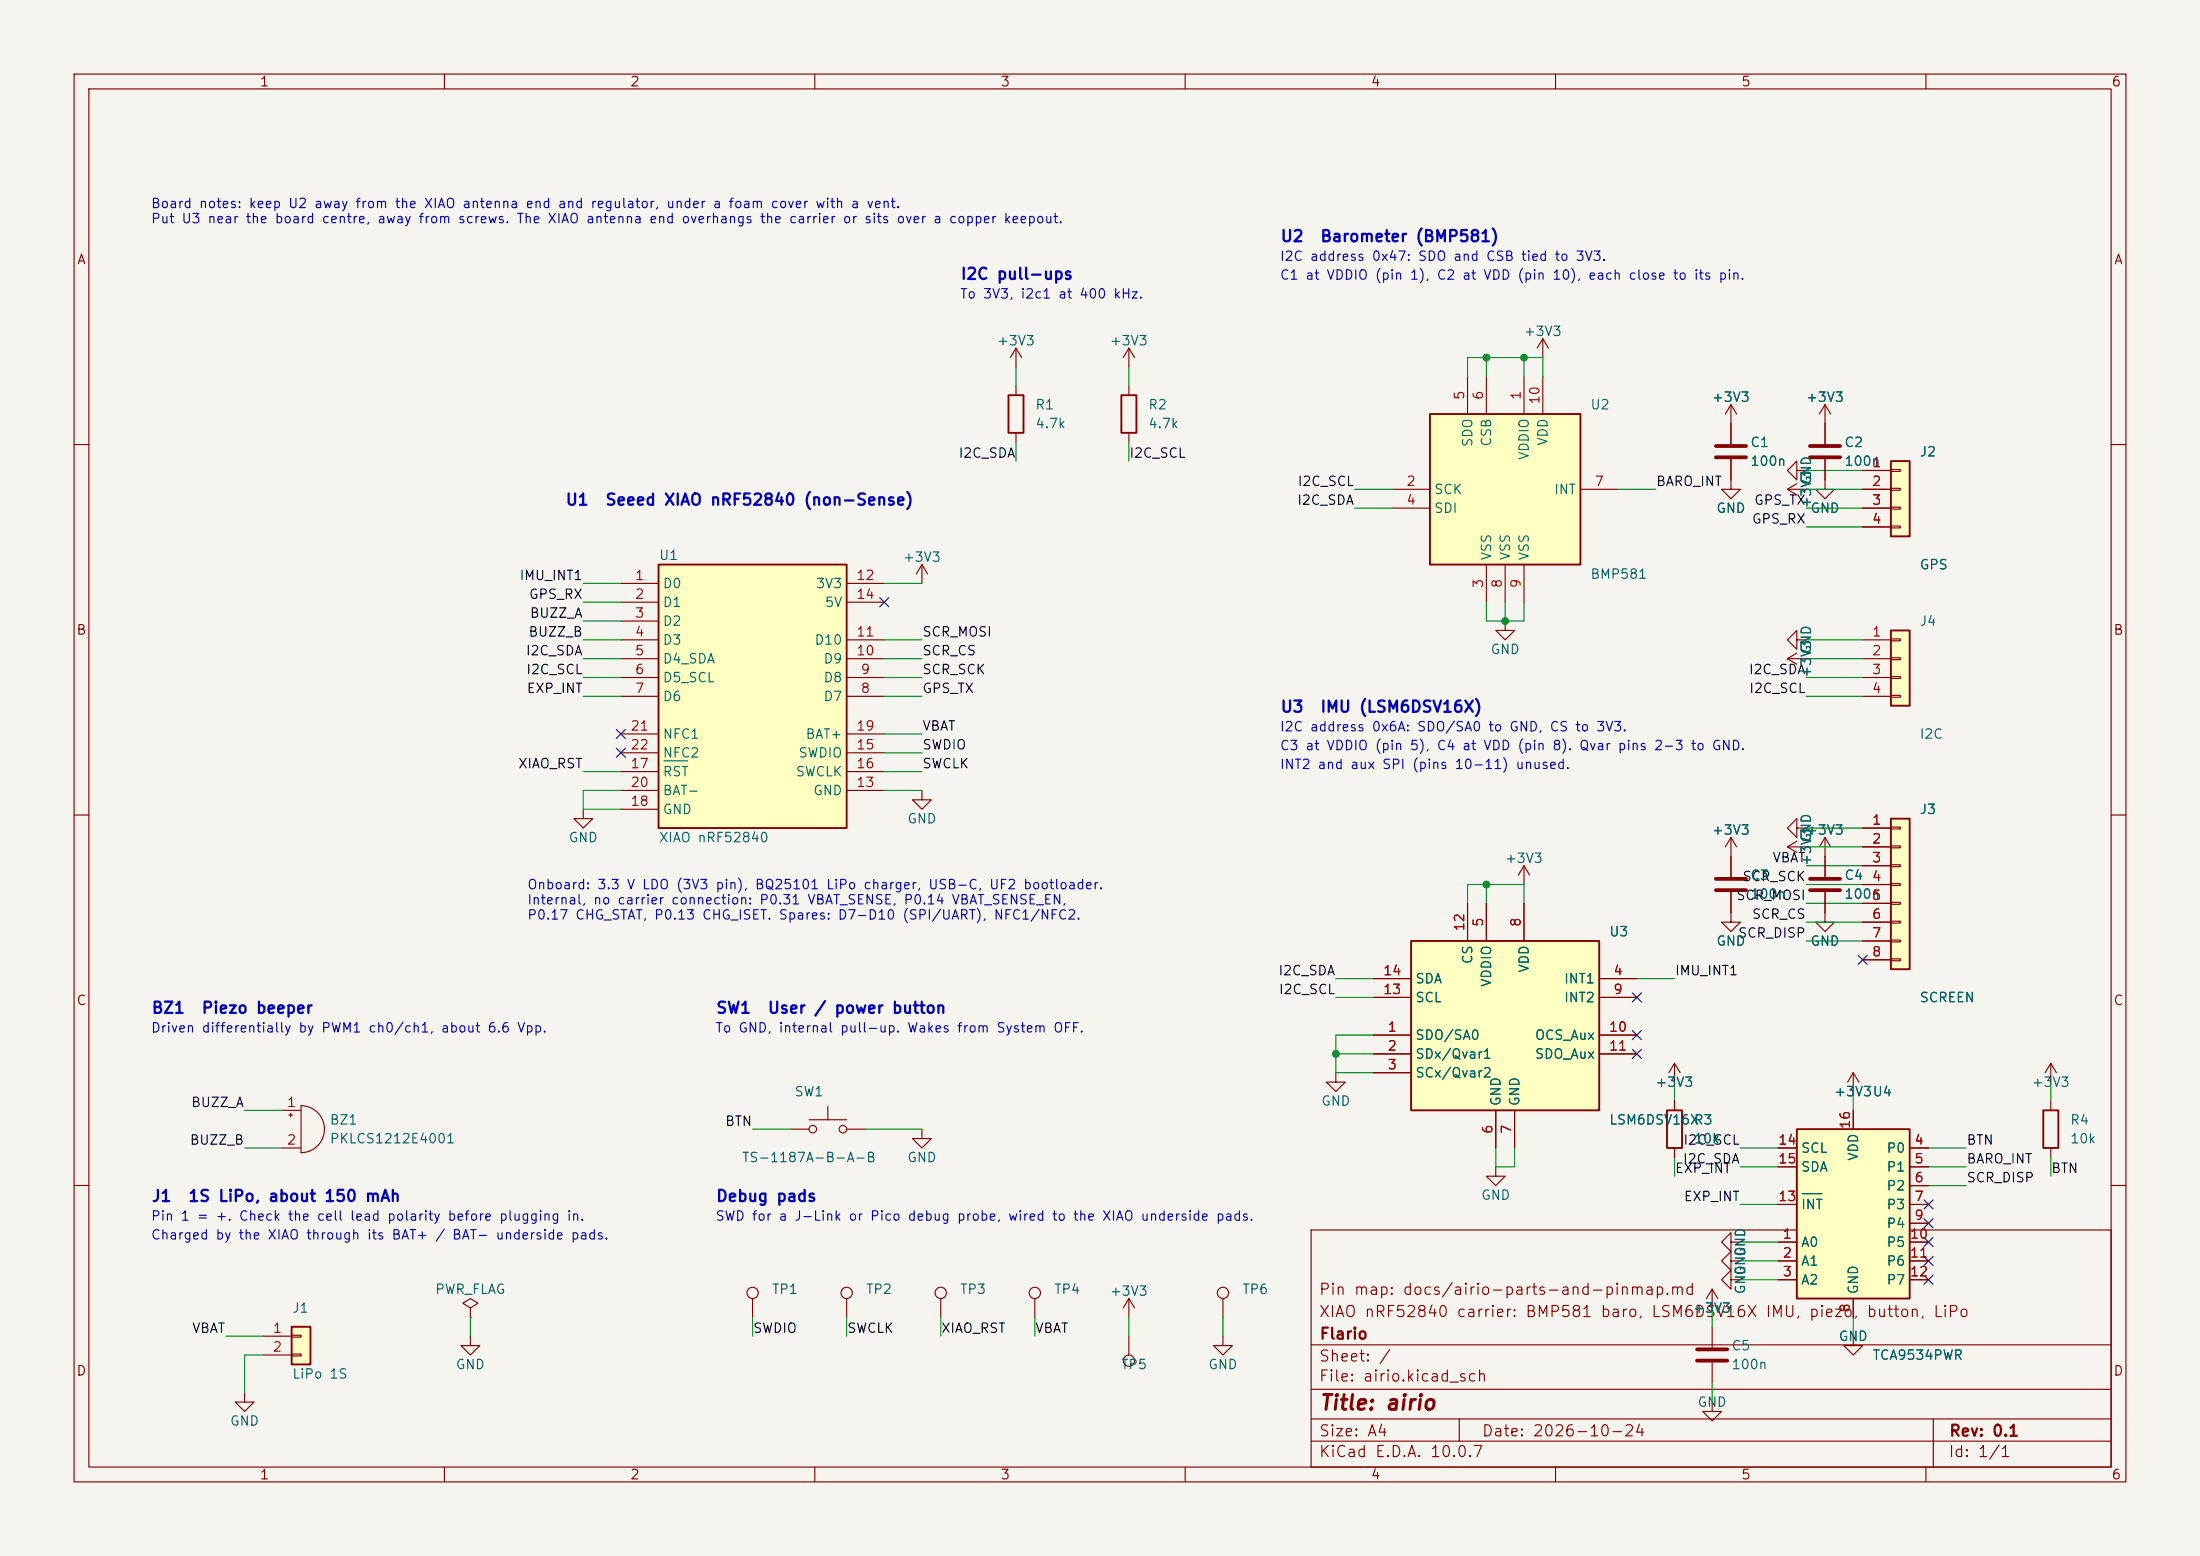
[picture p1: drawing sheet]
<svg xmlns="http://www.w3.org/2000/svg" width="297mm" height="210mm" viewBox="0 0 297 210" stroke-linecap="round" stroke-linejoin="round" font-family="sans-serif">
<path d="M0 0h297v210h-297z" fill="#f5f4ef" stroke="#f5f4ef" stroke-width=".14"/>
<g fill="none" stroke="#840000" stroke-width=".15">
<path d="M10 10h277v190h-277zM12 12h273v186h-273zM60 10v2M110 10v2M160 10v2M210 10v2M260 10v2M246.4 57.2v2.7M10 60h2M246.4 62v2.8M285 60h2M203.2 83.8v1.3h1.3l-1.3 1.3-1.3-1.3h1.3"/>
<path d="M10 110h2M285 110h2M10 160h2M177 166h108v32h-108zM233.7 167.6v-1.2l-1.3 1.2 1.3 1.3v-1.3h1.2M285 160h2M33 188v1.2h1.3l-1.3 1.3-1.3-1.3h1.3M60 198v2M110 198v2M160 198v2M177 194.5h108M177 191.5h108"/>
<path d="M177 187.5h108M177 181.5h108M197 191.5v3M210 198v2M260 198v2M261 191.5v6.5"/>
</g>
<path d="M244.3 60.2h4.1M244.3 61.7h4.1" fill="none" stroke="#840000" stroke-width=".51"/>
<path d="M255.3 62.2h2.5v10.2h-2.5z" fill="#ffffc2"/>
<path d="M255.3 62.2h2.5v10.2h-2.5z" fill="none" stroke="#840000" stroke-width=".25"/>
<path d="M251.5 63.5h3.8M251.5 66h3.8M251.5 68.6h3.8M251.5 71.1h3.8M255.3 63.4h1.2v.2h-1.2zM255.3 65.9h1.2v.3h-1.2zM255.3 68.5h1.2v.2h-1.2zM255.3 71h1.2v.2h-1.2zM233.7 115.6v2.8M233.7 120.4v2.8" fill="none" stroke="#840000" stroke-width=".15"/>
<path d="M231.6 118.6h4.1M231.6 120.1h4.1" fill="none" stroke="#840000" stroke-width=".51"/>
<path d="M190.5 127h25.4v22.9h-25.4z" fill="#ffffc2"/>
<path d="M136.1 53.3h2.1v5.1h-2.1zM151.4 53.3h2v5.1h-2zM190.5 127h25.4v22.9h-25.4zM225 149.9h2.1v5h-2.1z" fill="none" stroke="#840000" stroke-width=".25"/>
<g fill="none" stroke="#840000" stroke-width=".15">
<path d="M137.2 47l-.8 1.3M137.2 47l.7 1.3M137.2 47v2.5M137.2 52.1v1.2M137.2 58.4v1.3M152.4 47v2.5M152.4 52.1v1.2M152.4 58.4v1.3M152.4 47l-.8 1.3M152.4 47l.8 1.3M124.5 76.2l-.8 1.3M124.5 76.2l.7 1.3"/>
<path d="M124.5 76.2v2.5M233.7 113l-.8 1.3M233.7 113l.7 1.3M233.7 113v2.6M242.6 111.8v-1.3l-1.3 1.3 1.3 1.2v-1.2h1.2M246.4 113l-.8 1.3M246.4 113l.7 1.3M246.4 113v2.6M185.4 139.7h5.1M185.4 132.1h5.1M185.4 134.6h5.1M198.1 121.9v5.1"/>
<path d="M200.7 121.9v5.1M205.7 121.9v5.1M215.9 139.7h5.1M215.9 132.1h5.1M215.9 134.6h5.1M246.4 123.2v1.3h1.2l-1.2 1.2-1.3-1.2h1.3M185.4 142.2h5.1M185.4 144.8h5.1M201.9 149.9v5M204.5 149.9v5M215.9 142.2h5.1M226.1 143.5l-.8 1.3"/>
<path d="M226.1 143.5l.7 1.3M226.1 143.5v2.6M226.1 148.6v1.3M226.1 154.9v1.3"/>
</g>
<path d="M255.3 110.5h2.5v20.3h-2.5z" fill="#ffffc2"/>
<path d="M255.3 110.5h2.5v20.3h-2.5zM275.8 149.9h2.1v5h-2.1z" fill="none" stroke="#840000" stroke-width=".25"/>
<g fill="none" stroke="#840000" stroke-width=".15">
<path d="M246.4 115.6v2.8M251.5 111.8h3.8M251.5 114.3h3.8M251.5 116.8h3.8M251.5 119.4h3.8M255.3 111.6h1.2v.3h-1.2zM255.3 114.2h1.2v.2h-1.2zM255.3 116.7h1.2v.3h-1.2zM255.3 119.3h1.2v.2h-1.2zM246.4 120.4v2.8M251.5 121.9h3.8M251.5 124.5h3.8"/>
<path d="M251.5 127h3.8M251.5 129.5h3.8M255.3 121.8h1.2v.2h-1.2zM255.3 124.3h1.2v.3h-1.2zM255.3 126.9h1.2v.2h-1.2zM255.3 129.4h1.2v.3h-1.2zM124.5 152.4v1.3h1.2l-1.2 1.2-1.3-1.2h1.3M201.9 157.5v1.3h1.3l-1.3 1.2-1.2-1.2h1.2M250.2 144.8l-.8 1.3M250.2 144.8l.8 1.3M250.2 144.8v2.5M276.9 143.5v2.6"/>
<path d="M276.9 148.6v1.3M276.9 154.9v1.3M276.9 143.5l-.8 1.3M276.9 143.5l.7 1.3"/>
</g>
<path d="M244.3 118.6h4.1M244.3 120.1h4.1" fill="none" stroke="#840000" stroke-width=".51"/>
<path d="M88.9 76.2h25.4v35.6h-25.4z" fill="#ffffc2"/>
<path d="M88.9 76.2h25.4v35.6h-25.4z" fill="none" stroke="#840000" stroke-width=".25"/>
<g fill="none" stroke="#840000" stroke-width=".15">
<path d="M208.3 45.7l-.8 1.3M208.3 45.7l.7 1.3M208.3 45.7v2.6M83.8 78.7h5.1M114.3 78.7h5.1M83.8 81.3h5.1M83.8 83.8h5.1M83.8 86.4h5.1M83.8 88.9h5.1M83.8 91.4h5.1M83.8 94h5.1M83.8 99.1h5.1"/>
<path d="M114.3 81.3h5.1M114.3 86.4h5.1M114.3 88.9h5.1M114.3 91.4h5.1M114.3 94h5.1M114.3 99.1h5.1M83.8 106.7h5.1M83.8 101.6h5.1M83.8 104.1h5.1M83.8 109.2h5.1M114.3 106.7h5.1M114.3 101.6h5.1"/>
<path d="M114.3 104.1h5.1M205.7 116.8l-.7 1.3M205.7 116.8l.8 1.3M205.7 116.8v2.6M165.1 175.3v2.5M165.1 180.3v1.3h1.3l-1.3 1.3-1.3-1.3h1.3"/>
<circle cx="165.1" cy="174.5" r=".76"/>
</g>
<path d="M89.6 102.7h3.2" fill="none" stroke="#006464" stroke-width=".15"/>
<path d="M255.3 85.1h2.5v10.2h-2.5z" fill="#ffffc2"/>
<path d="M255.3 85.1h2.5v10.2h-2.5z" fill="none" stroke="#840000" stroke-width=".25"/>
<path d="M251.5 86.4h3.8M251.5 88.9h3.8M251.5 91.4h3.8M251.5 94h3.8M255.3 86.2h1.2v.3h-1.2zM255.3 88.8h1.2v.2h-1.2zM255.3 91.3h1.2v.3h-1.2zM255.3 93.9h1.2v.2h-1.2z" fill="none" stroke="#840000" stroke-width=".15"/>
<path d="M242.6 152.4h15.2v22.9h-15.2z" fill="#ffffc2"/>
<path d="M242.6 152.4h15.2v22.9h-15.2z" fill="none" stroke="#840000" stroke-width=".25"/>
<g fill="none" stroke="#840000" stroke-width=".15">
<path d="M233.7 54.6l-.8 1.3M233.7 54.6l.7 1.3M233.7 54.6v2.6M233.7 64.8v1.2h1.2l-1.2 1.3-1.3-1.3h1.3M241.3 114.3l1.3 .8M241.3 114.3h2.5M242.6 113.5l-1.3 .8M38.1 154.9h2.5M38.1 149.9h2.5M39 150.5h.5M39.2 150.2v.5M40.6 149.2a3.2 3.2 0 0 1 3.2 3.2 3.2 3.2 0 0 1-3.2 3.2z"/>
<path d="M180.3 144.8v1.3h1.3l-1.3 1.2-1.2-1.2h1.2M240 154.9h2.6M240 157.5h2.6M250.2 149.9v2.5M257.8 154.9h2.5M257.8 157.5h2.5M127 175.3v2.5M240 167.6h2.6M240 170.2h2.6M240 172.7h2.6M240 162.6h2.6M250.2 175.3v2.5"/>
<path d="M257.8 167.6h2.5M257.8 170.2h2.5M257.8 172.7h2.5M257.8 160h2.5M257.8 162.6h2.5M257.8 165.1h2.5M231.1 189.2v1.3h1.3l-1.3 1.3-1.2-1.3h1.2M250.2 180.3v1.3h1.3l-1.3 1.3-1.3-1.3h1.3"/>
<circle cx="127" cy="174.5" r=".76"/>
</g>
<path d="M243.3 161.1h2.7" fill="none" stroke="#006464" stroke-width=".15"/>
<path d="M193 55.9h20.4v20.3h-20.4z" fill="#ffffc2"/>
<path d="M193 55.9h20.4v20.3h-20.4z" fill="none" stroke="#840000" stroke-width=".25"/>
<g fill="none" stroke="#840000" stroke-width=".15">
<path d="M198.1 50.8v5.1M200.7 50.8v5.1M205.7 50.8v5.1M208.3 50.8v5.1M188 66h5M188 68.6h5M200.7 76.2v5.1M203.2 76.2v5.1M205.7 76.2v5.1M213.4 66h5M78.7 109.2v1.3h1.3l-1.3 1.3-1.2-1.3h1.2M124.5 106.7v1.3h1.2l-1.2 1.2-1.3-1.2h1.3"/>
<path d="M233.7 123.2v1.3h1.2l-1.2 1.2-1.3-1.2h1.3M63.5 176.5l1-.6-1-.6-1 .6 1 .6v1.3M63.5 177.8h.1M114.3 175.3v2.5M139.7 175.3v2.5M231.1 179.1v2.8M63.5 180.3v1.3h1.3l-1.3 1.3-1.3-1.3h1.3M231.1 183.9v2.8"/>
<circle cx="114.3" cy="174.5" r=".76"/>
<circle cx="139.7" cy="174.5" r=".76"/>
</g>
<path d="M229.1 182.1h4.1M229.1 183.6h4.1" fill="none" stroke="#840000" stroke-width=".51"/>
<path d="M39.4 179.1h2.5v5.1h-2.5z" fill="#ffffc2"/>
<path d="M39.4 179.1h2.5v5.1h-2.5z" fill="none" stroke="#840000" stroke-width=".25"/>
<g fill="none" stroke="#840000" stroke-width=".15">
<path d="M233.7 57.2v2.7M246.4 54.6l-.8 1.3M246.4 54.6l.7 1.3M246.4 54.6v5.3M233.7 62v2.8M241.3 66l1.3 .8M241.3 66h2.5M242.6 63.5v-1.3l-1.3 1.3 1.3 1.3v-1.3h1.2M242.6 65.3l-1.3 .7M246.4 62v4h1.2l-1.2 1.3-1.3-1.3h1.3M251.5 66h3.8M251.5 63.5h3.8"/>
<path d="M251.5 68.6h3.8M251.5 71.1h3.8M241.3 88.9l1.3 .8M241.3 88.9h2.5M242.6 86.4v-1.3l-1.3 1.3 1.3 1.2v-1.2h1.2M242.6 88.1l-1.3 .8M233.7 115.6v2.8M246.4 115.6v2.8M251.5 111.8h3.8M251.5 114.3h3.8M251.5 116.8h3.8M251.5 119.4h3.8"/>
<path d="M185.4 139.7h5.1M185.4 132.1h5.1M185.4 134.6h5.1M198.1 121.9v5.1M200.7 121.9v5.1M205.7 121.9v5.1M215.9 139.7h5.1M215.9 132.1h5.1M215.9 134.6h5.1M233.7 120.4v2.8M246.4 120.4v2.8M251.5 121.9h3.8"/>
<path d="M251.5 124.5h3.8M251.5 127h3.8M251.5 129.5h3.8M106.7 152.4h2.5M109.2 151.1h5.1M111.8 149.4v1.7M114.3 152.4h2.5M185.4 142.2h5.1M185.4 144.8h5.1M201.9 149.9v5M204.5 149.9v5M215.9 142.2h5.1"/>
<path d="M226.1 148.6v1.3M226.1 154.9v1.3M240 154.9h2.6M240 157.5h2.6M250.2 149.9v2.5M257.8 154.9h2.5M257.8 157.5h2.5M101.6 175.3v2.5M152.4 175.3v2.5M152.4 175.3l-.8 1.2M152.4 175.3l.8 1.2M231.1 174l-.7 1.3"/>
<path d="M231.1 174l.8 1.3M231.1 174v2.5M233.7 170.2v-1.3l-1.3 1.3 1.3 1.3v-1.3h1.2M233.7 172.7v-1.2l-1.3 1.2 1.3 1.3v-1.3h1.2M240 167.6h2.6M240 170.2h2.6M240 172.7h2.6M240 162.6h2.6M250.2 175.3v2.5M257.8 167.6h2.5M257.8 170.2h2.5M257.8 172.7h2.5"/>
<path d="M257.8 160h2.5M257.8 162.6h2.5M257.8 165.1h2.5M35.6 180.3h3.8M35.6 182.9h3.8M39.4 180.2h1.2v.3h-1.2zM39.4 182.8h1.2v.2h-1.2zM152.4 180.3v2.6"/>
<circle cx="109.7" cy="152.4" r=".51"/>
<circle cx="113.8" cy="152.4" r=".51"/>
<circle cx="101.6" cy="174.5" r=".76"/>
<circle cx="152.4" cy="183.6" r=".76"/>
</g>
<path d="M231.6 60.2h4.1M231.6 61.7h4.1" fill="none" stroke="#840000" stroke-width=".51"/>
<g fill="none" stroke="#009600" stroke-width=".15">
<path d="M137.2 49.5v2.6M137.2 59.7v2.5M152.4 49.5v2.6M152.4 59.7v2.5M198.1 50.8v-2.5h10.2v2.5M200.7 48.3v2.5M205.7 48.3v2.5M78.7 78.7h5.1M119.4 78.7h5.1M182.9 68.6h5.1M182.9 66h5.1M218.4 66h5.1"/>
<path d="M243.8 71.1h7.7M243.8 68.6h7.7M243.8 63.5h7.7M243.8 66h7.7M78.7 86.4h5.1M78.7 94h5.1M78.7 88.9h5.1M78.7 91.4h5.1M78.7 83.8h5.1M78.7 81.3h5.1M119.4 86.4h5.1M119.4 94h5.1"/>
<path d="M119.4 88.9h5.1M119.4 91.4h5.1M119.4 99.1h5.1M200.7 81.3v2.5h5v-2.5M203.2 81.3v2.5M243.8 86.4h7.7M243.8 94h7.7M243.8 88.9h7.7M243.8 91.4h7.7M78.7 104.1h5.1M83.8 106.7h-5.1v2.5h5.1M119.4 106.7h5.1"/>
<path d="M119.4 101.6h5.1M119.4 104.1h5.1M200.7 119.4v2.5M243.8 119.4h7.7M243.8 111.8h7.7M243.8 114.3h7.7M243.8 116.8h7.7M180.3 132.1h5.1M180.3 134.6h5.1M185.4 139.7h-5.1v5.1h5.1M198.1 121.9v-2.5h7.6v2.5M221 132.1h5.1"/>
<path d="M243.8 121.9h7.7M243.8 127h7.7M243.8 124.5h7.7M33 149.9h5.1M33 154.9h5.1M101.6 152.4h5.1M116.8 152.4h7.7M180.3 142.2h5.1M201.9 154.9v2.6h2.6v-2.6M226.1 146.1v2.5M226.1 156.2v2.6M234.9 154.9h5.1"/>
<path d="M234.9 157.5h5.1M250.2 147.3v2.6M260.3 154.9h5.1M260.3 157.5h5.1M276.9 146.1v2.5M276.9 156.2v2.6M63.5 177.8v2.5M101.6 177.8v2.5M114.3 177.8v2.5M127 177.8v2.5M139.7 177.8v2.5M152.4 177.8v2.5"/>
<path d="M165.1 177.8v2.5M231.1 176.5v2.6M234.9 172.7h5.1M234.9 162.6h5.1M234.9 170.2h5.1M234.9 167.6h5.1M250.2 177.8v2.5M260.3 160h5.1M30.5 180.3h5.1M35.6 182.9h-2.6v5.1M231.1 186.7v2.5"/>
</g>
<g fill="none" stroke="#000084" stroke-width=".15">
<path d="M83.2 98.5l1.2 1.2M84.4 98.5l-1.2 1.2M118.8 80.7l1.2 1.2M120 80.7l-1.2 1.2M83.2 101l1.2 1.2M84.4 101l-1.2 1.2M220.4 139.1l1.2 1.2M220.4 134l1.2 1.2M221.6 139.1l-1.2 1.2M221.6 134l-1.2 1.2M250.9 128.9l1.2 1.2M252.1 128.9l-1.2 1.2"/>
<path d="M220.4 141.6l1.2 1.2M221.6 141.6l-1.2 1.2M259.7 169.6l1.3 1.2M259.7 164.5l1.3 1.2M259.7 162l1.3 1.2M259.7 167l1.3 1.2M259.7 172.1l1.3 1.2M261 169.6l-1.3 1.2M261 164.5l-1.3 1.2M261 162l-1.3 1.2M261 167l-1.3 1.2M261 172.1l-1.3 1.2"/>
</g>
<path d="M243.3 161.1h2.7" fill="none" stroke="#006464" stroke-width=".15"/>
<g fill="#009600" stroke="#009600" stroke-width=".14">
<circle cx="180.3" cy="142.2" r=".46"/>
<circle cx="205.7" cy="48.3" r=".46"/>
<circle cx="200.7" cy="48.3" r=".46"/>
<circle cx="203.2" cy="83.8" r=".46"/>
<circle cx="200.7" cy="119.4" r=".46"/>
</g>
<text font-size="2" fill="#840000" x="178" y="190.8">Title: airio</text>
<g font-size="1.5" fill="#0000c2">
<text x="172.8" y="33">U2</text>
<text x="178.1" y="33">Barometer (BMP581)</text>
<text x="129.6" y="38.1">I2C pull-ups</text>
<text x="76.2" y="68.6">U1</text>
<text x="81.6" y="68.6">Seeed XIAO nRF52840 (non-Sense)</text>
<text x="172.8" y="96.5">U3</text>
<text x="178.1" y="96.5">IMU (LSM6DSV16X)</text>
<text x="20.4" y="137.2">BZ1</text>
<text x="27.1" y="137.2">Piezo beeper</text>
<text x="96.6" y="137.2">SW1</text>
<text x="103.5" y="137.2">User / power button</text>
<text x="20.4" y="162.6">J1</text>
<text x="25.3" y="162.6">1S LiPo, about 150 mAh</text>
<text x="96.6" y="162.6">Debug pads</text>
</g>
<g font-size="1.5" fill="#840000">
<text x="178" y="178.1">XIAO nRF52840 carrier: BMP581 baro, LSM6DSV16X IMU, piezo, button, LiPo</text>
<text x="178" y="175.1">Pin map: docs/airio-parts-and-pinmap.md</text>
<text x="178" y="184.1">Sheet: /</text>
<text x="178" y="181.1">Flario</text>
<text x="178" y="186.8">File: airio.kicad_sch</text>
<text x="178" y="197">KiCad E.D.A. 10.0.7</text>
<text x="178" y="194.2">Size: A4</text>
<text x="200" y="194.2">Date: 2026-10-24</text>
<text x="263" y="197">Id: 1/1</text>
<text x="263" y="194.2">Rev: 0.1</text>
</g>
<g font-size="1.3" fill="#840000">
<text x="35" y="12">1</text>
<text x="85" y="12">2</text>
<text x="135" y="12">3</text>
<text x="185" y="12">4</text>
<text x="235" y="12">5</text>
<text x="285" y="12">6</text>
<text x="10.3" y="36">A</text>
<text x="285.3" y="36">A</text>
<text x="10.2" y="86">B</text>
<text x="285.2" y="86">B</text>
<text x="10.2" y="136">C</text>
<text x="285.2" y="136">C</text>
<text x="10.2" y="186">D</text>
<text x="285.2" y="186">D</text>
<text x="35" y="200">1</text>
<text x="85" y="200">2</text>
<text x="135" y="200">3</text>
<text x="185" y="200">4</text>
<text x="235" y="200">5</text>
<text x="285" y="200">6</text>
</g>
<g font-size="1.3" fill="#0000c2">
<text x="20.3" y="28.4">Board notes: keep U2 away from the XIAO antenna end and regulator, under a foam cover with a vent.</text>
<text x="20.3" y="30.5">Put U3 near the board centre, away from screws. The XIAO antenna end overhangs the carrier or sits over a copper keepout.</text>
<text x="172.7" y="35.5">I2C address 0x47: SDO and CSB tied to 3V3.</text>
<text x="129.5" y="40.6">To 3V3, i2c1 at 400 kHz.</text>
<text x="172.7" y="38.1">C1 at VDDIO (pin 1), C2 at VDD (pin 10), each close to its pin.</text>
<text x="172.7" y="99">I2C address 0x6A: SDO/SA0 to GND, CS to 3V3.</text>
<text x="172.7" y="101.6">C3 at VDDIO (pin 5), C4 at VDD (pin 8). Qvar pins 2-3 to GND.</text>
<text x="172.7" y="104.1">INT2 and aux SPI (pins 10-11) unused.</text>
<text x="71.1" y="120.3">Onboard: 3.3 V LDO (3V3 pin), BQ25101 LiPo charger, USB-C, UF2 bootloader.</text>
<text x="71.1" y="122.4">Internal, no carrier connection: P0.31 VBAT_SENSE, P0.14 VBAT_SENSE_EN,</text>
<text x="71.1" y="124.4">P0.17 CHG_STAT, P0.13 CHG_ISET. Spares: D7-D10 (SPI/UART), NFC1/NFC2.</text>
<text x="20.3" y="139.7">Driven differentially by PWM1 ch0/ch1, about 6.6 Vpp.</text>
<text x="96.5" y="139.7">To GND, internal pull-up. Wakes from System OFF.</text>
<text x="20.3" y="165.1">Pin 1 = +. Check the cell lead polarity before plugging in.</text>
<text x="20.3" y="167.6">Charged by the XIAO through its BAT+ / BAT- underside pads.</text>
<text x="96.5" y="165.1">SWD for a J-Link or Pico debug probe, wired to the XIAO underside pads.</text>
</g>
<g font-size="1.3" fill="#006464">
<text x="134.5" y="46.9">+3V3</text>
<text x="149.7" y="46.9">+3V3</text>
<text x="205.6" y="45.7">+3V3</text>
<text x="139.7" y="55.6">R1</text>
<text x="139.7" y="58.1">4.7k</text>
<text x="154.9" y="55.6">R2</text>
<text x="154.9" y="58.1">4.7k</text>
<text x="214.6" y="55.6">U2</text>
<text x="231" y="54.6">+3V3</text>
<text x="243.7" y="54.6">+3V3</text>
<text x="199.1" y="60.4" transform="rotate(-90 199.1 60.4)">SDO</text>
<text x="201.6" y="60.4" transform="rotate(-90 201.6 60.4)">CSB</text>
<text x="206.7" y="62.2" transform="rotate(-90 206.7 62.2)">VDDIO</text>
<text x="209.2" y="60.2" transform="rotate(-90 209.2 60.2)">VDD</text>
<text x="236.2" y="60.7">C1</text>
<text x="236.2" y="63.2">100n</text>
<text x="244.8" y="65.6" transform="rotate(-90 244.8 65.6)">GND</text>
<text x="248.9" y="60.7">C2</text>
<text x="248.9" y="63.2">100n</text>
<text x="259.1" y="61.9">J2</text>
<text x="193.5" y="67">SCK</text>
<text x="193.5" y="69.5">SDI</text>
<text x="209.7" y="67">INT</text>
<text x="231.6" y="69.5">GND</text>
<text x="244.3" y="69.5">GND</text>
<text x="244.8" y="68.7" transform="rotate(-90 244.8 68.7)">+3V3</text>
<text x="88.9" y="75.9">U1</text>
<text x="121.8" y="76.1">+3V3</text>
<text x="201.6" y="75.7" transform="rotate(-90 201.6 75.7)">VSS</text>
<text x="204.2" y="75.7" transform="rotate(-90 204.2 75.7)">VSS</text>
<text x="206.7" y="75.7" transform="rotate(-90 206.7 75.7)">VSS</text>
<text x="259.1" y="77.2">GPS</text>
<text x="89.4" y="79.7">D0</text>
<text x="89.4" y="82.2">D1</text>
<text x="110.1" y="79.7">3V3</text>
<text x="111.3" y="82.2">5V</text>
<text x="214.6" y="78.4">BMP581</text>
<text x="89.4" y="84.8">D2</text>
<text x="89.4" y="87.3">D3</text>
<text x="89.4" y="89.9">D4_SDA</text>
<text x="109.9" y="87.3">D10</text>
<text x="111.1" y="89.9">D9</text>
<text x="201.1" y="88.6">GND</text>
<text x="244.8" y="88.4" transform="rotate(-90 244.8 88.4)">GND</text>
<text x="259.1" y="84.8">J4</text>
<text x="89.4" y="92.4">D5_SCL</text>
<text x="89.4" y="94.9">D6</text>
<text x="111.1" y="94.9">D7</text>
<text x="111.1" y="92.4">D8</text>
<text x="244.8" y="91.6" transform="rotate(-90 244.8 91.6)">+3V3</text>
<text x="89.4" y="100">NFC1</text>
<text x="108.7" y="100">BAT+</text>
<text x="259.1" y="100">I2C</text>
<text x="89.4" y="105.1">RST</text>
<text x="89.4" y="107.6">BAT-</text>
<text x="89.4" y="102.6">NFC2</text>
<text x="107.3" y="105.1">SWCLK</text>
<text x="107.7" y="102.6">SWDIO</text>
<text x="109.7" y="107.6">GND</text>
<text x="76.7" y="114">GND</text>
<text x="88.9" y="114">XIAO nRF52840</text>
<text x="89.4" y="110.2">GND</text>
<text x="122.4" y="111.5">GND</text>
<text x="231" y="113">+3V3</text>
<text x="243.7" y="113">+3V3</text>
<text x="244.8" y="113.8" transform="rotate(-90 244.8 113.8)">GND</text>
<text x="259.1" y="110.2">J3</text>
<text x="203.1" y="116.8">+3V3</text>
<text x="236.2" y="119.1">C3</text>
<text x="244.8" y="117" transform="rotate(-90 244.8 117)">+3V3</text>
<text x="248.9" y="119.1">C4</text>
<text x="236.2" y="121.6">100n</text>
<text x="248.9" y="121.6">100n</text>
<text x="199.1" y="130.2" transform="rotate(-90 199.1 130.2)">CS</text>
<text x="206.7" y="131.4" transform="rotate(-90 206.7 131.4)">VDD</text>
<text x="217.2" y="126.7">U3</text>
<text x="231.6" y="128">GND</text>
<text x="244.3" y="128">GND</text>
<text x="191" y="135.6">SCL</text>
<text x="191" y="133">SDA</text>
<text x="201.6" y="133.3" transform="rotate(-90 201.6 133.3)">VDDIO</text>
<text x="211.1" y="133">INT1</text>
<text x="211.1" y="135.6">INT2</text>
<text x="259.1" y="135.6">SCREEN</text>
<text x="191" y="140.7">SDO/SA0</text>
<text x="191" y="143.2">SDx/Qvar1</text>
<text x="207.1" y="140.7">OCS_Aux</text>
<text x="207.1" y="143.2">SDO_Aux</text>
<text x="107.2" y="148.3">SW1</text>
<text x="178.3" y="149.6">GND</text>
<text x="191" y="145.7">SCx/Qvar2</text>
<text x="202.9" y="149.4" transform="rotate(-90 202.9 149.4)">GND</text>
<text x="205.4" y="149.4" transform="rotate(-90 205.4 149.4)">GND</text>
<text x="223.4" y="147">+3V3</text>
<text x="247.5" y="148.3">+3V3U4</text>
<text x="274.2" y="147">+3V3</text>
<text x="44.4" y="152.1">BZ1</text>
<text x="44.4" y="154.6">PKLCS1212E4001</text>
<text x="217.2" y="152.1">LSM6DSV16X</text>
<text x="228.6" y="152.1">R3</text>
<text x="228.6" y="154.6">10k</text>
<text x="243.1" y="155.9">SCL</text>
<text x="254.6" y="155.9">P0</text>
<text x="279.4" y="152.1">R4</text>
<text x="279.4" y="154.6">10k</text>
<text x="100.1" y="157.2">TS-1187A-B-A-B</text>
<text x="122.4" y="157.2">GND</text>
<text x="243.1" y="158.4">SDA</text>
<text x="251.2" y="156.8" transform="rotate(-90 251.2 156.8)">VDD</text>
<text x="254.6" y="158.4">P1</text>
<text x="254.6" y="161">P2</text>
<text x="199.9" y="162.3">GND</text>
<text x="243.1" y="163.5">INT</text>
<text x="254.6" y="163.5">P3</text>
<text x="254.6" y="166.1">P4</text>
<text x="235.9" y="172.2" transform="rotate(-90 235.9 172.2)">GND</text>
<text x="235.9" y="169.7" transform="rotate(-90 235.9 169.7)">GND</text>
<text x="243.1" y="168.6">A0</text>
<text x="243.1" y="171.1">A1</text>
<text x="243.1" y="173.7">A2</text>
<text x="254.6" y="168.6">P5</text>
<text x="254.6" y="171.1">P6</text>
<text x="254.6" y="173.7">P7</text>
<text x="39.4" y="177.5">J1</text>
<text x="58.7" y="175">PWR_FLAG</text>
<text x="104.1" y="175">TP1</text>
<text x="116.8" y="175">TP2</text>
<text x="129.5" y="175">TP3</text>
<text x="142.2" y="175">TP4</text>
<text x="149.7" y="175.2">+3V3</text>
<text x="167.6" y="175">TP6</text>
<text x="228.5" y="177.5">+3V3</text>
<text x="235.9" y="174.8" transform="rotate(-90 235.9 174.8)">GND</text>
<text x="251.2" y="174.8" transform="rotate(-90 251.2 174.8)">GND</text>
<text x="61.4" y="185.1">GND</text>
<text x="151.3" y="185.1">TP5</text>
<text x="163" y="185.1">GND</text>
<text x="233.7" y="182.6">C5</text>
<text x="233.7" y="185.1">100n</text>
<text x="248.1" y="181.3">GND</text>
<text x="252.7" y="183.8">TCA9534PWR</text>
<text x="39.4" y="186.4">LiPo 1S</text>
<text x="229.1" y="190.2">GND</text>
<text x="31" y="192.7">GND</text>
</g>
<g font-size="1.3" fill="#a90000">
<text x="198" y="54.1" transform="rotate(-90 198 54.1)">5</text>
<text x="200.5" y="54.1" transform="rotate(-90 200.5 54.1)">6</text>
<text x="205.6" y="54.1" transform="rotate(-90 205.6 54.1)">1</text>
<text x="208.1" y="54.7" transform="rotate(-90 208.1 54.7)">10</text>
<text x="189.8" y="65.9">2</text>
<text x="215.2" y="65.9">7</text>
<text x="252.6" y="63.4">1</text>
<text x="252.6" y="65.9">2</text>
<text x="189.8" y="68.4">4</text>
<text x="252.6" y="68.4">3</text>
<text x="252.6" y="71">4</text>
<text x="85.6" y="78.6">1</text>
<text x="85.6" y="81.1">2</text>
<text x="85.6" y="83.7">3</text>
<text x="115.5" y="78.6">12</text>
<text x="115.5" y="81.1">14</text>
<text x="200.5" y="79.5" transform="rotate(-90 200.5 79.5)">3</text>
<text x="203.1" y="79.5" transform="rotate(-90 203.1 79.5)">8</text>
<text x="205.6" y="79.5" transform="rotate(-90 205.6 79.5)">9</text>
<text x="85.6" y="86.2">4</text>
<text x="85.6" y="88.8">5</text>
<text x="115.5" y="88.8">10</text>
<text x="115.5" y="86.2">11</text>
<text x="252.6" y="86.2">1</text>
<text x="252.6" y="88.8">2</text>
<text x="85.6" y="91.3">6</text>
<text x="85.6" y="93.8">7</text>
<text x="116.1" y="93.8">8</text>
<text x="116.1" y="91.3">9</text>
<text x="252.6" y="91.3">3</text>
<text x="252.6" y="93.8">4</text>
<text x="85" y="98.9">21</text>
<text x="85" y="101.5">22</text>
<text x="115.5" y="101.5">15</text>
<text x="115.5" y="98.9">19</text>
<text x="85" y="104">17</text>
<text x="85" y="106.5">20</text>
<text x="115.5" y="106.5">13</text>
<text x="115.5" y="104">16</text>
<text x="85" y="109.1">18</text>
<text x="252.6" y="111.6">1</text>
<text x="252.6" y="114.2">2</text>
<text x="252.6" y="116.7">3</text>
<text x="252.6" y="119.2">4</text>
<text x="198" y="125.8" transform="rotate(-90 198 125.8)">12</text>
<text x="200.5" y="125.2" transform="rotate(-90 200.5 125.2)">5</text>
<text x="205.6" y="125.2" transform="rotate(-90 205.6 125.2)">8</text>
<text x="252.6" y="121.8">5</text>
<text x="252.6" y="124.3">6</text>
<text x="186.6" y="131.9">14</text>
<text x="217.7" y="131.9">4</text>
<text x="252.6" y="126.9">7</text>
<text x="252.6" y="129.4">8</text>
<text x="186.6" y="134.5">13</text>
<text x="217.7" y="134.5">9</text>
<text x="187.2" y="139.6">1</text>
<text x="187.2" y="142.1">2</text>
<text x="217.1" y="139.6">10</text>
<text x="217.1" y="142.1">11</text>
<text x="38.6" y="149.7">1</text>
<text x="187.2" y="144.6">3</text>
<text x="38.6" y="154.8">2</text>
<text x="201.8" y="153.1" transform="rotate(-90 201.8 153.1)">6</text>
<text x="204.3" y="153.1" transform="rotate(-90 204.3 153.1)">7</text>
<text x="240" y="154.8">14</text>
<text x="250.1" y="152.5" transform="rotate(-90 250.1 152.5)">16</text>
<text x="258.3" y="154.8">4</text>
<text x="240" y="157.3">15</text>
<text x="258.3" y="157.3">5</text>
<text x="258.3" y="159.9">6</text>
<text x="240" y="162.4">13</text>
<text x="240.6" y="167.5">1</text>
<text x="257.7" y="167.5">10</text>
<text x="258.3" y="162.4">7</text>
<text x="258.3" y="165">9</text>
<text x="240.6" y="170">2</text>
<text x="240.6" y="172.6">3</text>
<text x="257.7" y="170">11</text>
<text x="257.7" y="172.6">12</text>
<text x="250.1" y="177.3" transform="rotate(-90 250.1 177.3)">8</text>
<text x="36.7" y="180.2">1</text>
<text x="36.7" y="182.7">2</text>
</g>
<g font-size="1.3" fill="#0f0f0f">
<text x="129.3" y="62.1">I2C_SDA</text>
<text x="152.4" y="62.1">I2C_SCL</text>
<text x="175.1" y="65.9">I2C_SCL</text>
<text x="223.5" y="65.9">BARO_INT</text>
<text x="175" y="68.5">I2C_SDA</text>
<text x="236.4" y="71">GPS_RX</text>
<text x="236.7" y="68.5">GPS_TX</text>
<text x="70" y="78.6">IMU_INT1</text>
<text x="71.3" y="81.2">GPS_RX</text>
<text x="71.4" y="83.7">BUZZ_A</text>
<text x="70.9" y="88.8">I2C_SDA</text>
<text x="71.3" y="86.2">BUZZ_B</text>
<text x="124.4" y="86.2">SCR_MOSI</text>
<text x="124.4" y="88.8">SCR_CS</text>
<text x="71" y="91.3">I2C_SCL</text>
<text x="71" y="93.9">EXP_INT</text>
<text x="124.4" y="91.3">SCR_SCK</text>
<text x="124.4" y="93.9">GPS_TX</text>
<text x="236" y="91.3">I2C_SDA</text>
<text x="236.1" y="93.9">I2C_SCL</text>
<text x="124.4" y="101.5">SWDIO</text>
<text x="124.4" y="98.9">VBAT</text>
<text x="69.9" y="104">XIAO_RST</text>
<text x="124.4" y="104">SWCLK</text>
<text x="235.1" y="119.3">SCR_SCK</text>
<text x="239.2" y="116.7">VBAT</text>
<text x="234.3" y="121.8">SCR_MOSI</text>
<text x="236.4" y="124.3">SCR_CS</text>
<text x="172.5" y="132">I2C_SDA</text>
<text x="226" y="132">IMU_INT1</text>
<text x="234.5" y="126.9">SCR_DISP</text>
<text x="172.6" y="134.5">I2C_SCL</text>
<text x="25.7" y="149.7">BUZZ_A</text>
<text x="25.5" y="154.8">BUZZ_B</text>
<text x="97.8" y="152.3">BTN</text>
<text x="227.2" y="154.8">I2C_SCL</text>
<text x="265.4" y="154.8">BTN</text>
<text x="226" y="158.6">EXP_INT</text>
<text x="227.1" y="157.4">I2C_SDA</text>
<text x="265.4" y="157.4">BARO_INT</text>
<text x="265.4" y="159.9">SCR_DISP</text>
<text x="276.8" y="158.6">BTN</text>
<text x="227.2" y="162.4">EXP_INT</text>
<text x="25.8" y="180.2">VBAT</text>
<text x="101.6" y="180.2">SWDIO</text>
<text x="114.3" y="180.2">SWCLK</text>
<text x="127" y="180.2">XIAO_RST</text>
<text x="139.7" y="180.2">VBAT</text>
</g>
</svg>
